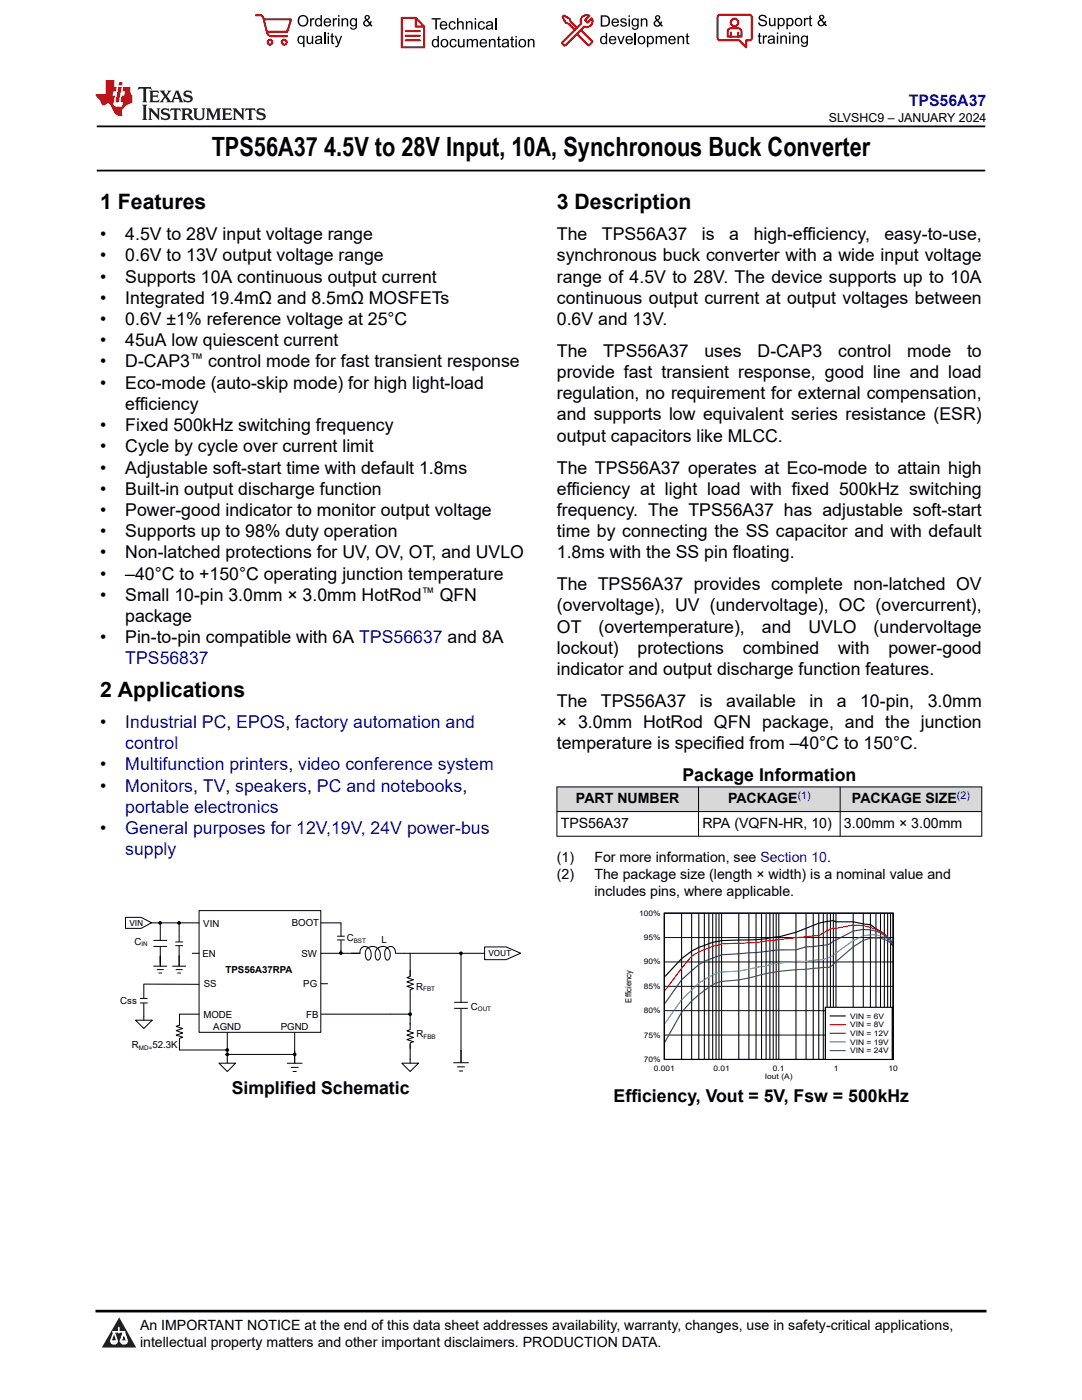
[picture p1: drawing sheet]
<svg xmlns="http://www.w3.org/2000/svg" width="216mm" height="279mm" viewBox="0 0 216 279" stroke-linecap="round" stroke-linejoin="round" font-family="sans-serif">
<path d="M19.3 25.2h177.3M19.3 34h177.3" fill="none" stroke="#000" stroke-width=".35"/>
<g fill="#d8d8d8">
<path d="M111.1 157h84.8v5h-84.8z" fill-rule="evenodd"/>
<path d="M111.2 157.1h28.1v4.8h-28.1z" fill-rule="evenodd"/>
<path d="M139.4 157.1h28.2v4.8h-28.2z" fill-rule="evenodd"/>
<path d="M167.7 157.1h28.1v4.8h-28.1z" fill-rule="evenodd"/>
</g>
<path d="M111.1 157h84.9M111.1 157v10M139.4 157v10M167.6 157v10M195.9 157v10M111.1 162h84.9M111.1 166.9h84.9" fill="none" stroke="#000" stroke-width=".2"/>
<path d="M39.7 181.7h24.3v24.3h-24.3z" fill-rule="evenodd" fill="#fff"/>
<g fill="none" stroke="#000" stroke-width=".2">
<path d="M25 183.1h3.2l2 1.1-2 1.1h-3.2zM27.9 199.3h1.6M30.2 184.2h9.5M30.6 187.7h2.7M30.6 188.9h2.7M30.6 192.8h2.7M31.3 193.5h1.4M31.6 194.2h.7M32 184.2v3.5M32 188.9v3.9M34.4 192.8h2.7M35 188h1.5"/>
<path d="M35 188.7h1.5M35.1 193.5h1.3M35.4 194.2h.7M35.7 184.2v1.5M35.7 185.7v2.3M35.7 188.8v4M38.4 190.3h1.3M39.7 196.4h-11v2.9M39.7 181.7h24.3v24.3h-24.3zM64 196.3h1.4M64 190.3h7.8M64 184.2h4v2.6"/>
<path d="M67.3 186.8h1.5M67.3 187.6h1.5M68 187.6v2.7M71.8 190.1a1.11 1.11 0 0 1 1.1-1.2 1.11 1.11 0 0 1 1.1 1.2 1.27 1.27 0 0 1-.5 1.5 1.54 1.54 0 0 1 .2-2.6 1.54 1.54 0 0 1 2.2 1.5v.4a.61 .61 0 0 1-.7 .7 1.58 1.58 0 0 1 0-2.2 1.58 1.58 0 0 1 2.2-.1 1.58 1.58 0 0 1 .1 2.2l-.2 .1a1.66 1.66 0 0 1 .4-2.7 1.02 1.02 0 0 1 1.2 1.2M78.9 190.3h17.8M81.8 190.3v4.6l-.6 .2 1.3 .4-1.3 .5 1.3 .4-1.3 .4 1.3 .5-.7 .2v8l-.6 .2 1.3 .5-1.3 .4 1.3 .5-1.3 .4 1.3 .4-.7 .2v4.1M92 190.2v9.8M96.7 189h4.3l2.9 1.2-2.9 1.3h-4.3zM132.6 196.8h45.6M132.6 192h45.6M132.6 187.1h45.6M136 182.2v29.2"/>
<path d="M138 182.2v29.2M139.4 182.2v29.2M140.5 182.2v29.2M141.4 182.2v29.2M142.2 182.2v29.2M142.9 182.2v29.2M143.5 182.2v29.2M144 182.2v29.2M147.4 182.2v29.2M149.4 182.2v29.2M150.9 182.2v29.2M152 182.2v29.2"/>
<path d="M152.9 182.2v29.2M153.6 182.2v29.2M154.3 182.2v29.2M154.9 182.2v29.2M155.4 182.2v29.2M158.8 182.2v29.2M160.8 182.2v29.2M162.3 182.2v29.2M163.4 182.2v29.2M164.3 182.2v29.2M165 182.2v29.2M165.7 182.2v29.2"/>
<path d="M166.3 182.2v29.2M166.8 182.2v29.2M170.2 182.2v29.2M172.3 182.2v29.2M173.7 182.2v29.2M174.8 182.2v29.2M175.7 182.2v29.2M176.5 182.2v29.2M177.1 182.2v29.2M177.7 182.2v29.2M27 203.6h3.4l-1.7 1.7zM27.9 200.2h1.6"/>
<path d="M28.7 200.2v3.4M39.7 202.4h-3.9v2.2l-.6 .2 1.3 .5-1.3 .4 1.3 .5-1.3 .4 1.3 .4-.7 .2v2.4h9.6M43.7 212.2h3.3l-1.6 1.6zM45.4 206v6.2M45.4 210.4h13.4M57.3 212.2h3M58 213h1.6M58.4 213.8h.8M58.8 206.1v6.1M80.2 212.2h3.3l-1.7 1.6zM81.8 202.4h-17.7M90.4 212.1h3.1"/>
<path d="M90.6 200h2.8M90.6 201.2h2.8M91.2 212.9h1.6M91.6 213.7h.8M92 201.3v10.8M132.6 206.6h45.6M132.6 201.7h45.6"/>
<circle cx="32" cy="184.2" r=".27"/>
<circle cx="35.7" cy="184.2" r=".27"/>
<circle cx="68" cy="190.2" r=".27"/>
<circle cx="92" cy="190.3" r=".27"/>
<circle cx="45.4" cy="209.5" r=".27"/>
<circle cx="45.4" cy="210.4" r=".27"/>
<circle cx="58.8" cy="210.4" r=".27"/>
<circle cx="81.8" cy="202.4" r=".27"/>
</g>
<g fill="#000">
<circle cx="32" cy="184.2" r=".27"/>
<circle cx="35.7" cy="184.2" r=".27"/>
<circle cx="68" cy="190.2" r=".27"/>
<circle cx="92" cy="190.3" r=".27"/>
<circle cx="45.4" cy="209.5" r=".27"/>
<circle cx="45.4" cy="210.4" r=".27"/>
<circle cx="58.8" cy="210.4" r=".27"/>
<circle cx="81.8" cy="202.4" r=".27"/>
</g>
<path d="M132.6 182.2h45.6v29.2h-45.6zM178.1 188.7l-.4-.7a5.2 5.2 0 0 0-2.9-2.7l-1.1-.8-3.5-.5h-3.4l-.5-.3-1.3 .2a13.3 13.3 0 0 0-4.2 1.4l-2 .8-3.4 .9a44.4 44.4 0 0 1-8 .6l-3.4 .1a16.4 16.4 0 0 0-8 3.6l-3.3 3.6" fill="none" stroke="#000" stroke-width=".23"/>
<path d="M178.1 188.2a7.9 7.9 0 0 0-3.3-2.7 10.4 10.4 0 0 0-8-.2l-.5-.1-.6 .2-2.3 1.4h-1.1l-11.4 1.3-6.9 .3-1.8 .4-.8 .4a8.7 8.7 0 0 0-5.4 4l-3.3 4.5" fill="none" stroke="#f00" stroke-width=".23"/>
<path d="M178.1 188.2a7.1 7.1 0 0 0-7.9-2.4l-5.2 2.8-4.2 .4-2 .6h-3.4l-4.5 .5-6.9 .4a16.8 16.8 0 0 0-8 5l-3.3 4.7" fill="none" stroke="#156" stroke-width=".23"/>
<path d="M178.1 188.3a5.9 5.9 0 0 0-7.9-.6l-3.4 2.5a6.5 6.5 0 0 1-4.5 1.4l-1.5 .3-2-.1-4.5 .5-1.4 .5-.9 .1a39.3 39.3 0 0 1-8.5 1.2l-2.1 .8-2 1.3-3.4 3.3-3.3 4.7" fill="none" stroke="#0bc" stroke-width=".23"/>
<path d="M178.1 188.5a5 5 0 0 0-5.8-.8 39.3 39.3 0 0 0-6.6 5.3l-4.9 .4a41.2 41.2 0 0 0-7.2 .8l-1.6 .3a32.5 32.5 0 0 1-8 1.4 6.6 6.6 0 0 0-3.5 1.8l-2.5 2.1-2 2.2-3.3 6" fill="none" stroke="#286b49" stroke-width=".23"/>
<path d="M164.7 201h13.3v10.4h-13.3z" fill-rule="evenodd" fill="#fff"/>
<path d="M164.7 201h13.3v10.4h-13.3zM165.7 202.8h2.9" fill="none" stroke="#000" stroke-width=".23"/>
<path d="M165.7 204.5h2.9" fill="none" stroke="#f00" stroke-width=".23"/>
<path d="M165.7 206.2h2.9" fill="none" stroke="#156" stroke-width=".23"/>
<path d="M165.7 207.9h2.9" fill="none" stroke="#0bc" stroke-width=".23"/>
<path d="M165.7 209.7h2.9" fill="none" stroke="#286b49" stroke-width=".23"/>
<path d="M0 0h215.9v23.8h-215.9z" fill-rule="evenodd" fill="#fff"/>
<path d="M27.7 17.4l-.2 .6 .5-.3h.6v.1v2.2l-.2 .4h1l-.2-.4v-2.2v-.1h.5l.5 .3-.1-.6zM29.8 18.1l.2 .4v1.5l-.2 .4h1.9l.1-.6a1.08 1.08 0 0 1-1.3 .2v-.7h.6l.4 .2v-.6l-.4 .2h-.6v-.6l.2-.1a1 1 0 0 1 1 .2l-.1-.5zM31.8 18.1l1 1.1-1 1.2h.9l-.2-.2 .4-.7 .5 .7-.2 .2h1.6l-.2-.2 .1-.4h1l.1 .4-.1 .2h.9l-.2-.3-.8-2h-.5l-1 2.2-.8-1.1 .9-1.1h-.8l.2 .2-.5 .7-.3-.7 .1-.2zM35.2 18.5l.4 1h-.8zM36.8 18.2a.65 .65 0 0 0-.2 .7 .65 .65 0 0 0 .6 .5l.7 .2 .1 .2a.79 .79 0 0 1-.7 .4 .79 .79 0 0 1-.7-.5l.1 .7 .2-.1a.93 .93 0 0 0 1.1 .1 .93 .93 0 0 0 .4-1 1.46 1.46 0 0 0-1.2-.6l-.1-.3a1.09 1.09 0 0 1 1.2 .2l-.2-.6-.1 .1-.6-.2zM28.4 20.9l.2 .4v2.3l-.2 .3h1l-.2-.3v-2.3l.2-.4zM29.6 21.6l.2 .4v1.6l-.2 .3h.8l-.3-.3v-1.4l1.7 1.8v-2l.2-.4h-.8l.2 .2 .1 1.1-1.2-1.3zM32.3 21.8a.65 .65 0 0 0-.2 .7 .65 .65 0 0 0 .7 .4l.6 .2 .1 .2a.79 .79 0 0 1-.7 .4 .79 .79 0 0 1-.7-.5l.1 .7 .2-.1a.93 .93 0 0 0 1.1 .1 .93 .93 0 0 0 .4-.9 1.46 1.46 0 0 0-1.2-.6l-.1-.4a1.09 1.09 0 0 1 1.2 .2l-.2-.6-.1 .1-.6-.1zM34.1 21.6l-.1 .7a.63 .63 0 0 1 .7-.4l.1 1.7-.3 .3h1l-.2-.3v-1.7a.66 .66 0 0 1 .8 .4l-.1-.7zM36.2 21.6l.2 .4v1.6l-.2 .3h.9l-.2-.2v-.7h.5l.1 .2a.79 .79 0 0 0 1.2 .6l-1-.9a.61 .61 0 0 0 .6-.6 .61 .61 0 0 0-.5-.6zM36.9 21.9h.2a.47 .47 0 0 1 .5 .1 .47 .47 0 0 1 .1 .5l-.2 .2h-.6zM38.5 21.6l.2 .2a2.27 2.27 0 0 0 .4 2 1.04 1.04 0 0 0 1.7-.7v-1.3l.2-.2h-.8l.2 .4v1.1a.6 .6 0 0 1-.6 .6 .6 .6 0 0 1-.6-.6v-1.1l.3-.4zM41.1 21.6l.2 .4v1.6l-.2 .3h.7l-.2-.3v-1.5l.9 1.9 .8-1.9v1.5l-.2 .3h1l-.3-.3v-1.6l.3-.4h-.8l-.7 1.5-.7-1.5zM44.3 21.6l.2 .4v1.6l-.2 .3h1.9l.1-.5a1.09 1.09 0 0 1-1.3 .1v-.6h.6l.4 .1v-.6l-.4 .2h-.6v-.6l.2-.1a1.01 1.01 0 0 1 1 .3l-.1-.6zM46.4 21.6l.3 .4v1.6l-.3 .3h.8l-.2-.3v-1.4l1.6 1.8v-2l.2-.4h-.7l.2 .2v1.1l-1.2-1.3zM49 21.6l-.1 .7a.63 .63 0 0 1 .8-.4v1.7l-.3 .3h1l-.2-.3v-1.7a.66 .66 0 0 1 .8 .4l-.1-.7zM51.4 21.8a.65 .65 0 0 0-.2 .7 .65 .65 0 0 0 .6 .4l.6 .2 .2 .2a.79 .79 0 0 1-.8 .4 .79 .79 0 0 1-.6-.5l.1 .7 .2-.1a.93 .93 0 0 0 1 .1 .93 .93 0 0 0 .5-.9 1.46 1.46 0 0 0-1.3-.6l-.1-.4a1.09 1.09 0 0 1 1.3 .2l-.2-.6-.2 .1-.5-.1z" fill="#231f20"/>
<path d="M21.1 16v2.8h-2.1l.1 .3 .9 1a.95 .95 0 0 0 .9 .9 .59 .59 0 0 1 .6-.4 .59 .59 0 0 1 .5 .4l.4 .8a1.59 1.59 0 0 0 2.1 1.3 1.61 1.61 0 0 1 1-2.2l1-.4-.1-1.5a1.59 1.59 0 0 1-.4-1.6h-1.4l-.2 .9h.5l-.1 .8h-.5l-.2 1v.2l.4 .1-.2 .9h-.6a.73 .73 0 0 1-1.1-.7l.3-1.5h-.5l.2-.8h.5l.2-.9h-.5v-1.4zM23.6 17.4l-.6 3h.7l.6-3zM23.8 16.4l-.1 .7h.7l.1-.7z" fill="#ed1c24"/>
<g fill="#000">
<path d="M59.4 4.2a1.12 1.12 0 0 1 2.2 0 1.12 1.12 0 0 1-2.2 0zM59.9 3.5a.89 .89 0 0 0-.1 1.1 .89 .89 0 0 0 1.1 .4 .88 .88 0 0 0 .3-1.3 .88 .88 0 0 0-1.3-.2z" fill-rule="evenodd"/>
<path d="M59.5 7.3l.5-.2 .5 .3v-.3h.3v2.3h-.3v-.8a.74 .74 0 0 1-1 0 .74 .74 0 0 1-.1-1zM59.8 7.5a.57 .57 0 0 0-.2 .7 .57 .57 0 0 0 .8 .2 .57 .57 0 0 0 .1-.7 .57 .57 0 0 0-.7-.2z" fill-rule="evenodd"/>
<path d="M61.9 3.6h.2v.3l.2-.2 .3-.1 .2 .1-.1 .3a.36 .36 0 0 0-.5 0 .36 .36 0 0 0 0 .4v.9h-.3z" fill-rule="evenodd"/>
<path d="M61.2 7.1h.3v.9a.41 .41 0 0 0 .4 .6 .41 .41 0 0 0 .3-.6v-.9h.3v1.7h-.2v-.3a.58 .58 0 0 1-.7 .3 .58 .58 0 0 1-.4-.6z" fill-rule="evenodd"/>
<path d="M63 3.8l.5-.2 .5 .2v-.8h.2v2.3h-.2v-.2a.75 .75 0 0 1-1-.1 .75 .75 0 0 1-.1-1zM63.2 4a.57 .57 0 0 0-.1 .7 .57 .57 0 0 0 .8 .2 .57 .57 0 0 0 .1-.7 .57 .57 0 0 0-.8-.2z" fill-rule="evenodd"/>
<path d="M63 7.3a.74 .74 0 0 1 1-.1 .74 .74 0 0 1 .3 .9v.7h-.3v-.2a.57 .57 0 0 1-.8 .2 .57 .57 0 0 1-.2-.8l1-.3a.41 .41 0 0 0-.4-.4 .41 .41 0 0 0-.4 .4l-.3-.1zM63.2 8.2a.35 .35 0 0 0 .2 .5 .35 .35 0 0 0 .5-.3l.1-.4z" fill-rule="evenodd"/>
<path d="M65.4 6.5h.3v.3h-.3zM65.4 7.1h.3v1.7h-.3z" fill-rule="evenodd"/>
<path d="M64.8 3.8a.76 .76 0 0 1 .9-.1 .76 .76 0 0 1 .4 .8h-1.2a.47 .47 0 0 0 .3 .6 .47 .47 0 0 0 .6-.4l.3 .1a.82 .82 0 0 1-1.3 .3 .82 .82 0 0 1 0-1.3zM65 4l-.1 .3h.9l-.3-.4z" fill-rule="evenodd"/>
<path d="M66.4 3.6h.3v.3l.1-.2 .4-.1 .1 .1-.1 .3a.36 .36 0 0 0-.4 0 .36 .36 0 0 0-.1 .4v.9h-.3z" fill-rule="evenodd"/>
<path d="M66.1 6.7l.3-.1v.5h.3v.3h-.3v.9l.1 .2h.2v.3a.41 .41 0 0 1-.4-.1 .41 .41 0 0 1-.2-.4v-.9h-.2v-.3h.2z" fill-rule="evenodd"/>
<path d="M66.8 7.1h.3l.4 1.4 .5-1.4h.3l-.6 1.7a.57 .57 0 0 1-.8 .6v-.3a.37 .37 0 0 0 .5-.3z" fill-rule="evenodd"/>
<path d="M67.5 3h.2v.3h-.2zM67.5 3.6h.2v1.7h-.2z" fill-rule="evenodd"/>
<path d="M68.2 3.6h.2v.3a.58 .58 0 0 1 .7-.3 .58 .58 0 0 1 .4 .7v1h-.3v-1a.4 .4 0 0 0-.4-.5 .4 .4 0 0 0-.4 .6v.9h-.2z" fill-rule="evenodd"/>
<path d="M70 3.8l.5-.2 .5 .2v-.2h.2v1.5a.71 .71 0 0 1-.5 .8 .71 .71 0 0 1-.8-.5h.2a.46 .46 0 0 0 .6 .3 .46 .46 0 0 0 .3-.6 .78 .78 0 0 1-1.1-.2 .78 .78 0 0 1 .1-1.1zM70.2 4a.53 .53 0 0 0-.1 .8 .53 .53 0 0 0 .8 0 .54 .54 0 0 0 0-.7 .54 .54 0 0 0-.7-.1z" fill-rule="evenodd"/>
<path d="M72.9 3.1a.53 .53 0 0 1 .8 .1 .53 .53 0 0 1-.3 .8l.4 .5 .1-.3 .3 .1-.2 .5 .3 .3-.2 .2-.3-.3a.71 .71 0 0 1-1.2 .1 .71 .71 0 0 1 .4-1.1l-.3-.5zM73 3.5a.3 .3 0 0 0 .6 0 .3 .3 0 0 0-.6 0zM72.9 4.3a.45 .45 0 0 0 0 .7 .45 .45 0 0 0 .7-.2l-.5-.6z" fill-rule="evenodd"/>
<path d="M86.1 3.6h1.8v.3h-.7v2h-.3v-2h-.8z" fill-rule="evenodd"/>
<path d="M86.3 8l.5-.2 .5 .2v-.8h.3v2.2h-.3v-.2a.76 .76 0 0 1-1 0 .76 .76 0 0 1-.1-1zM86.6 8.1a.58 .58 0 0 0-.2 .8 .58 .58 0 0 0 .8 .2 .58 .58 0 0 0 .1-.8 .58 .58 0 0 0-.7-.2z" fill-rule="evenodd"/>
<path d="M88.2 7.9a.81 .81 0 0 1 1.1 .2 .81 .81 0 0 1-.2 1.1 .81 .81 0 0 1-1.1-.1l-.1-.8zM88.3 8.1a.57 .57 0 0 0 0 .9 .57 .57 0 0 0 .8 0 .57 .57 0 0 0 0-.8 .57 .57 0 0 0-.8-.1z" fill-rule="evenodd"/>
<path d="M88 4.4a.77 .77 0 0 1 .9-.1 .77 .77 0 0 1 .4 .8h-1.3a.48 .48 0 0 0 .4 .6 .48 .48 0 0 0 .6-.3h.3a.83 .83 0 0 1-1.3 .4 .83 .83 0 0 1 0-1.4zM88.2 4.6l-.2 .3h1l-.3-.4z" fill-rule="evenodd"/>
<path d="M89.7 4.4a.7 .7 0 0 1 1.2 .3l-.2 .1a.45 .45 0 0 0-.6-.3 .45 .45 0 0 0-.3 .6 .45 .45 0 0 0 .3 .6 .45 .45 0 0 0 .6-.4h.3a.76 .76 0 0 1-1.1 .6 .76 .76 0 0 1-.3-1.1z" fill-rule="evenodd"/>
<path d="M89.9 8a.7 .7 0 0 1 1.2 .3h-.3a.45 .45 0 0 0-.5-.3 .45 .45 0 0 0-.3 .6 .45 .45 0 0 0 .3 .6 .45 .45 0 0 0 .6-.4l.2 .1a.76 .76 0 0 1-1 .5 .76 .76 0 0 1-.4-1.1z" fill-rule="evenodd"/>
<path d="M91.2 3.6h.3v.8a.59 .59 0 0 1 .7-.2 .59 .59 0 0 1 .3 .7v1h-.2v-1a.4 .4 0 0 0-.5-.4 .4 .4 0 0 0-.3 .5v.9h-.3z" fill-rule="evenodd"/>
<path d="M91.4 7.8h.2v.9a.41 .41 0 0 0 .5 .5 .41 .41 0 0 0 .3-.5v-.9h.3v1.6h-.3v-.2a.58 .58 0 0 1-.7 .3 .58 .58 0 0 1-.3-.7z" fill-rule="evenodd"/>
<path d="M93 4.2h.2v.3a.59 .59 0 0 1 .7-.3 .59 .59 0 0 1 .4 .7v1h-.3v-1a.41 .41 0 0 0-.4-.5 .41 .41 0 0 0-.4 .6v.9h-.2z" fill-rule="evenodd"/>
<path d="M93.1 7.8h.3v.2a.56 .56 0 0 1 1 0 .54 .54 0 0 1 .6-.2 .54 .54 0 0 1 .4 .5v1.1h-.3v-1a.34 .34 0 0 0-.3-.4 .34 .34 0 0 0-.4 .3v1.1h-.3v-1a.38 .38 0 0 0-.5-.4 .38 .38 0 0 0-.2 .6v.8h-.3z" fill-rule="evenodd"/>
<path d="M94.7 3.6h.3v.3h-.3zM94.7 4.2h.3v1.7h-.3z" fill-rule="evenodd"/>
<path d="M95.5 4.4a.7 .7 0 0 1 1.3 .3l-.3 .1a.45 .45 0 0 0-.6-.3 .45 .45 0 0 0-.3 .6 .45 .45 0 0 0 .3 .6 .45 .45 0 0 0 .6-.4h.3a.76 .76 0 0 1-1.1 .6 .76 .76 0 0 1-.3-1.1z" fill-rule="evenodd"/>
<path d="M95.9 8a.77 .77 0 0 1 .9-.2 .77 .77 0 0 1 .4 .9h-1.2a.48 .48 0 0 0 .3 .5 .48 .48 0 0 0 .6-.3h.3a.83 .83 0 0 1-1.3 .4 .83 .83 0 0 1 0-1.3zM96.1 8.1l-.1 .4h.9l-.2-.5z" fill-rule="evenodd"/>
<path d="M97.5 7.8h.3v.2a.59 .59 0 0 1 .7-.2 .59 .59 0 0 1 .4 .6v1h-.3v-1a.41 .41 0 0 0-.5-.4 .41 .41 0 0 0-.3 .5v.9h-.3z" fill-rule="evenodd"/>
<path d="M97.1 4.4a.74 .74 0 0 1 1-.1 .74 .74 0 0 1 .3 .9v.7h-.3v-.2a.59 .59 0 0 1-.8 .2 .59 .59 0 0 1-.3-.8l1.1-.3a.42 .42 0 0 0-.4-.4 .42 .42 0 0 0-.5 .4l-.2-.1zM97.3 5.3a.36 .36 0 0 0 .2 .5 .36 .36 0 0 0 .5-.2l.1-.5z" fill-rule="evenodd"/>
<path d="M99.4 7.4l.2-.2v.6h.3v.2h-.3v1l.1 .2h.2l.1 .2a.41 .41 0 0 1-.5 0 .41 .41 0 0 1-.1-.4v-1h-.2v-.2h.2z" fill-rule="evenodd"/>
<path d="M100.3 8a.74 .74 0 0 1 .9-.2 .74 .74 0 0 1 .3 .9l.1 .7h-.3v-.2a.59 .59 0 0 1-.8 .3 .59 .59 0 0 1-.3-.8l1-.3a.42 .42 0 0 0-.3-.4 .42 .42 0 0 0-.5 .3h-.3zM100.5 8.8a.36 .36 0 0 0 .1 .5 .36 .36 0 0 0 .5-.2l.2-.5z" fill-rule="evenodd"/>
<path d="M102 7.4l.3-.2v.6h.3v.2h-.3v1l.1 .2h.2v.2a.41 .41 0 0 1-.5 0 .41 .41 0 0 1-.1-.4v-1h-.2v-.2h.2z" fill-rule="evenodd"/>
<path d="M102.8 7.2h.3v.3h-.3zM102.8 7.8h.3v1.6h-.3z" fill-rule="evenodd"/>
<path d="M103.7 7.9a.81 .81 0 0 1 1.1 .2 .81 .81 0 0 1-.1 1.1 .81 .81 0 0 1-1.2-.1v-.8zM103.9 8.1a.57 .57 0 0 0-.1 .9 .57 .57 0 0 0 .8 0 .57 .57 0 0 0 0-.8 .57 .57 0 0 0-.7-.1z" fill-rule="evenodd"/>
<path d="M105.3 7.8h.3v.2a.59 .59 0 0 1 .7-.2 .59 .59 0 0 1 .4 .6v1h-.3v-1a.41 .41 0 0 0-.5-.4 .41 .41 0 0 0-.3 .5v.9h-.3z" fill-rule="evenodd"/>
<path d="M119.9 3.1h.7a1.12 1.12 0 0 1 1.1 1.1 1.12 1.12 0 0 1-1 1.1h-.8zM120.2 3.3v1.7h.4a.86 .86 0 0 0 .8-.8 .86 .86 0 0 0-.8-.9z" fill-rule="evenodd"/>
<path d="M119.9 7.4l.5-.3 .5 .3v-.8h.2v2.2h-.2v-.2a.75 .75 0 0 1-1 0 .75 .75 0 0 1-.1-1zM120.1 7.5a.57 .57 0 0 0-.1 .8 .57 .57 0 0 0 .8 .2 .57 .57 0 0 0 .1-.8 .57 .57 0 0 0-.8-.2z" fill-rule="evenodd"/>
<path d="M121.7 7.4a.76 .76 0 0 1 .9-.2 .76 .76 0 0 1 .4 .9h-1.2a.47 .47 0 0 0 .3 .5 .47 .47 0 0 0 .6-.3h.3a.82 .82 0 0 1-1.3 .4 .82 .82 0 0 1 0-1.3zM121.9 7.5l-.1 .3h.9l-.3-.4z" fill-rule="evenodd"/>
<path d="M122.2 3.9a.76 .76 0 0 1 .9-.2 .76 .76 0 0 1 .4 .9h-1.2a.47 .47 0 0 0 .4 .5 .47 .47 0 0 0 .5-.3h.3a.82 .82 0 0 1-1.3 .4 .82 .82 0 0 1 0-1.3zM122.5 4l-.2 .3h.9l-.2-.4z" fill-rule="evenodd"/>
<path d="M123.9 3.8a.71 .71 0 0 1 1.1 .3h-.2a.32 .32 0 0 0-.4-.3 .32 .32 0 0 0-.3 .4h.1a.75 .75 0 0 1 .9 .8 .72 .72 0 0 1-.7 .3 .72 .72 0 0 1-.7-.5h.3a.36 .36 0 0 0 .4 .4 .36 .36 0 0 0 .3-.5 .8 .8 0 0 1-.9-.7z" fill-rule="evenodd"/>
<path d="M123.2 7.2h.3l.4 1.3 .5-1.3h.3l-.7 1.6h-.2z" fill-rule="evenodd"/>
<path d="M125.4 3.1h.3v.3h-.3zM125.4 3.7h.3v1.6h-.3z" fill-rule="evenodd"/>
<path d="M125 7.4a.76 .76 0 0 1 .9-.2 .76 .76 0 0 1 .4 .9h-1.2a.47 .47 0 0 0 .3 .5 .47 .47 0 0 0 .6-.3h.3a.82 .82 0 0 1-1.3 .4 .82 .82 0 0 1 0-1.3zM125.2 7.5l-.1 .3h.9l-.2-.4z" fill-rule="evenodd"/>
<path d="M126.2 3.9l.5-.3 .5 .3v-.2h.2v1.4a.71 .71 0 0 1-.5 .8 .71 .71 0 0 1-.8-.5l.2 .1a.46 .46 0 0 0 .6 .2 .46 .46 0 0 0 .3-.6 .78 .78 0 0 1-1.1-.1 .78 .78 0 0 1 .1-1.1zM126.4 4a.53 .53 0 0 0-.1 .8 .53 .53 0 0 0 .8 0 .54 .54 0 0 0 0-.7 .54 .54 0 0 0-.7-.1z" fill-rule="evenodd"/>
<path d="M127.5 7.3a.8 .8 0 0 1 1.1 .2 .8 .8 0 0 1-.1 1.1 .8 .8 0 0 1-1.2-.1v-.8zM127.7 7.5a.56 .56 0 0 0-.1 .9 .56 .56 0 0 0 .8-.1 .56 .56 0 0 0 0-.7 .56 .56 0 0 0-.7-.1z" fill-rule="evenodd"/>
<path d="M127.9 3.7h.2v.2a.58 .58 0 0 1 .7-.2 .58 .58 0 0 1 .4 .6v1h-.3v-1a.4 .4 0 0 0-.4-.4 .4 .4 0 0 0-.4 .5v.9h-.2z" fill-rule="evenodd"/>
<path d="M129.1 7.2h.2v.2a.72 .72 0 0 1 1-.1 .72 .72 0 0 1 .2 1 .64 .64 0 0 1-.5 .5 .64 .64 0 0 1-.6-.2v.8h-.3zM129.5 7.5a.56 .56 0 0 0-.2 .8 .56 .56 0 0 0 .8 .2 .56 .56 0 0 0 .1-.8 .56 .56 0 0 0-.7-.2z" fill-rule="evenodd"/>
<path d="M130.8 7.2h.3v.2a.55 .55 0 0 1 .9 0 .53 .53 0 0 1 .6-.3 .53 .53 0 0 1 .4 .6v1.1h-.2v-1a.34 .34 0 0 0-.3-.4 .34 .34 0 0 0-.4 .3v1.1h-.3v-1a.37 .37 0 0 0-.5-.4 .37 .37 0 0 0-.2 .6v.8h-.3z" fill-rule="evenodd"/>
<path d="M130.8 3.2a.53 .53 0 0 1 .9 .1 .53 .53 0 0 1-.4 .8l.4 .5 .2-.4 .2 .1-.2 .5 .4 .3-.2 .3-.3-.4a.71 .71 0 0 1-1.2 .1 .71 .71 0 0 1 .3-1.1l-.2-.5zM130.9 3.6a.3 .3 0 0 0 .6 0 .3 .3 0 0 0-.6 0zM130.9 4.3a.45 .45 0 0 0 0 .7 .45 .45 0 0 0 .7-.2l-.5-.6z" fill-rule="evenodd"/>
<path d="M133.6 7.4a.76 .76 0 0 1 .9-.2 .76 .76 0 0 1 .3 .9h-1.2a.47 .47 0 0 0 .4 .5 .47 .47 0 0 0 .6-.3h.2a.82 .82 0 0 1-1.2 .4 .82 .82 0 0 1 0-1.3zM133.8 7.5l-.2 .3h1l-.3-.4z" fill-rule="evenodd"/>
<path d="M135.2 7.2h.2v.2a.58 .58 0 0 1 .7-.2 .58 .58 0 0 1 .4 .6v1h-.3v-1a.4 .4 0 0 0-.4-.4 .4 .4 0 0 0-.3 .5v.9h-.3z" fill-rule="evenodd"/>
<path d="M137 6.8l.3-.2v.6h.2v.2h-.2v1v.2h.2l.1 .2a.41 .41 0 0 1-.5 0 .41 .41 0 0 1-.1-.5v-.9h-.2v-.2h.2z" fill-rule="evenodd"/>
<path d="M151.6 3.1a.88 .88 0 0 1 1.4 .5h-.3a.49 .49 0 0 0-.5-.5 .49 .49 0 0 0-.5 .6l.1 .1a1.06 1.06 0 0 1 1.2 1 .95 .95 0 0 1-.9 .4 .95 .95 0 0 1-.8-.7h.3a.58 .58 0 0 0 .6 .5 .58 .58 0 0 0 .5-.6l-.2-.1a.95 .95 0 0 1-1.1-.9z" fill-rule="evenodd"/>
<path d="M151.4 6.7l.3-.2v.6h.2v.2h-.2v1v.2h.2l.1 .2a.41 .41 0 0 1-.5 0 .41 .41 0 0 1-.1-.5v-.9h-.2v-.2h.2z" fill-rule="evenodd"/>
<path d="M152.2 7.1h.3v.2l.1-.2h.4h.1l-.1 .3a.36 .36 0 0 0-.4 0 .36 .36 0 0 0-.1 .5v.8h-.3z" fill-rule="evenodd"/>
<path d="M153.3 7.3a.74 .74 0 0 1 1-.2 .74 .74 0 0 1 .3 .9l.1 .7h-.3l-.1-.2a.57 .57 0 0 1-.8 .3 .57 .57 0 0 1-.1-.9l.9-.2a.41 .41 0 0 0-.4-.4 .41 .41 0 0 0-.4 .3h-.3zM153.5 8.1a.35 .35 0 0 0 .2 .5 .35 .35 0 0 0 .5-.2l.1-.5z" fill-rule="evenodd"/>
<path d="M153.4 3.6h.3v.9a.41 .41 0 0 0 .4 .5 .41 .41 0 0 0 .4-.5v-.9h.2v1.6h-.2v-.2a.58 .58 0 0 1-.7 .2 .58 .58 0 0 1-.4-.6z" fill-rule="evenodd"/>
<path d="M155 6.5h.3v.3h-.3zM155 7.1h.3v1.6h-.3z" fill-rule="evenodd"/>
<path d="M155.2 3.6h.2v.2a.72 .72 0 0 1 1-.1 .72 .72 0 0 1 .2 1 .64 .64 0 0 1-.5 .5 .64 .64 0 0 1-.6-.2v.8h-.3zM155.6 3.9a.56 .56 0 0 0-.2 .8 .56 .56 0 0 0 .8 .2 .56 .56 0 0 0 .1-.8 .56 .56 0 0 0-.7-.2z" fill-rule="evenodd"/>
<path d="M155.7 7.1h.3v.2a.58 .58 0 0 1 .7-.2 .58 .58 0 0 1 .3 .6v1h-.3v-1a.4 .4 0 0 0-.4-.4 .4 .4 0 0 0-.3 .5v.9h-.3z" fill-rule="evenodd"/>
<path d="M156.9 3.6h.3v.2a.72 .72 0 0 1 .9-.1 .72 .72 0 0 1 .2 1 .64 .64 0 0 1-.4 .5 .64 .64 0 0 1-.7-.2v.8h-.3zM157.3 3.9a.56 .56 0 0 0-.1 .8 .56 .56 0 0 0 .7 .2 .56 .56 0 0 0 .2-.8 .56 .56 0 0 0-.8-.2z" fill-rule="evenodd"/>
<path d="M157.4 6.5h.3v.3h-.3zM157.4 7.1h.3v1.6h-.3z" fill-rule="evenodd"/>
<path d="M158.1 7.1h.3v.2a.58 .58 0 0 1 .7-.2 .58 .58 0 0 1 .4 .6v1h-.3v-1a.4 .4 0 0 0-.5-.4 .4 .4 0 0 0-.3 .5v.9h-.3z" fill-rule="evenodd"/>
<path d="M158.8 3.7a.8 .8 0 0 1 1.1 .2 .8 .8 0 0 1-.1 1.1 .8 .8 0 0 1-1.1-.1l-.1-.8zM159 3.9a.56 .56 0 0 0-.1 .9 .56 .56 0 0 0 .9 0 .56 .56 0 0 0-.1-.8 .56 .56 0 0 0-.7-.1z" fill-rule="evenodd"/>
<path d="M160 7.3l.5-.2 .5 .2v-.2h.2v1.4a.71 .71 0 0 1-.5 .9 .71 .71 0 0 1-.9-.5h.3a.46 .46 0 0 0 .6 .2 .46 .46 0 0 0 .2-.6 .78 .78 0 0 1-1-.1 .78 .78 0 0 1 .1-1.1zM160.2 7.4a.53 .53 0 0 0-.1 .8 .53 .53 0 0 0 .8 0 .54 .54 0 0 0 0-.7 .54 .54 0 0 0-.7-.1z" fill-rule="evenodd"/>
<path d="M160.4 3.6h.3v.2l.1-.2h.4h.1l-.1 .3a.36 .36 0 0 0-.4 0 .36 .36 0 0 0-.1 .5v.8h-.3z" fill-rule="evenodd"/>
<path d="M161.5 3.2l.3-.2v.6h.3v.2h-.3v1v.2h.3v.2a.41 .41 0 0 1-.5 0 .41 .41 0 0 1-.1-.5v-.9h-.2v-.2h.2z" fill-rule="evenodd"/>
<path d="M163.6 3.1a.53 .53 0 0 1 .8 .1 .53 .53 0 0 1-.3 .8l.4 .5 .1-.3h.3l-.2 .5 .3 .3-.2 .3-.3-.3a.71 .71 0 0 1-1.2 .1 .71 .71 0 0 1 .4-1.2l-.3-.5zM163.7 3.5a.3 .3 0 0 0 .5 0 .3 .3 0 0 0-.5 0zM163.6 4.2a.45 .45 0 0 0 0 .8 .45 .45 0 0 0 .7-.3l-.5-.6z" fill-rule="evenodd"/>
</g>
<path d="M64.8 6.5v2.3M98.9 3.6v2.3M126.8 6.6v2.2" fill="none" stroke="#000" stroke-width=".28"/>
<g fill="none" stroke="#de0000" stroke-width=".42">
<path d="M51.1 3l1 .1a1.4 1.4 0 0 1 .6 1.2l.7 2.5a.95 .95 0 0 0 1.1 .4h2.8M52.7 3.9h5.4l-.8 2.4h-4M80.1 3.6h2.8v1.7h1.7v4.2h-4.5zM81 7.1h2.8M81 6.2h2.8M81 8.1h2.8M82.9 3.6l1.7 1.7M115.1 5.5l-1.3-1.2-.1-.5-1.2-.7-.3 .3 .7 1.1 .5 .2 1.3 1.3M115.9 6l2.2 2.2v.3l-.5 .5h-.3l-2.2-2.2zM115.9 6l.7-.7a1.19 1.19 0 0 0 1.3-.3 1.19 1.19 0 0 0 .2-1.4l-.9 .9-.4-.5 .8-.8a1.19 1.19 0 0 0-1.4 .1 1.19 1.19 0 0 0-.2 1.4l-3.8 3.7v.3l.3 .3h.3l2.3-2.2M143.2 3.2l.4-.2h6l.4 .2v4.4l-.2 .4-.9 .1v1.3l-1.4-1.3h-3.9l-.4-.3zM145.4 5.8l.4-.1h1.6a.61 .61 0 0 1 .6 .6v1h-2.8v-1z"/>
<path d="M145.8 6.5v.8M147.3 6.5v.8"/>
<circle cx="53.9" cy="8.4" r=".49"/>
<circle cx="56.7" cy="8.4" r=".49"/>
<circle cx="146.6" cy="4.5" r=".75"/>
</g>
<path d="M0 261.4h215.9v18h-215.9z" fill-rule="evenodd" fill="#fff"/>
<path d="M23.8 262.9l3.4 6h-6.9z" fill="#231f20"/>
<path d="M22.1 267.7h1.3l-.4 .5h-.3a.55 .55 0 0 1-.6-.5z" fill-rule="evenodd" fill="#fff"/>
<path d="M22.1 267.7h1.3l-.4 .5h-.3a.55 .55 0 0 1-.6-.5z" fill="none" stroke="#231f20" stroke-width=".34"/>
<path d="M22.1 267.7h1.3l-.4 .5h-.5zM22.6 265.8h.1M22.6 265.8h2.3zM23.7 265.9h.1M23.7 264.9v1zM24 267.7h.1" fill="none" stroke="#fff" stroke-width=".34"/>
<path d="M24.7 265.8l-.7 1.9z" fill="#fff"/>
<path d="M24.7 265.8l-.7 1.9z" fill="none" stroke="#fff" stroke-width=".34"/>
<path d="M24.7 265.8l.7 1.9z" fill="#fff"/>
<path d="M22.8 265.8l-.7 1.9zM22.8 265.8l.6 1.9zM24.7 265.8l.7 1.9zM25.3 267.7h.1" fill="none" stroke="#fff" stroke-width=".34"/>
<path d="M24.1 267.7h1.3a.65 .65 0 0 1-.6 .5 .65 .65 0 0 1-.7-.5z" fill-rule="evenodd" fill="#fff"/>
<path d="M24.1 267.7h1.3a.65 .65 0 0 1-.6 .5 .65 .65 0 0 1-.7-.5z" fill="none" stroke="#231f20" stroke-width=".34"/>
<path d="M24 267.7h.1M24.1 267.7h1.3l-.4 .5h-.5z" fill="none" stroke="#fff" stroke-width=".34"/>
<path d="M19 261.7h177.8" fill="none" stroke="#000" stroke-width=".53"/>
<text font-size="5.3" x="42.2" y="31.2">TPS56A37 4.5V to 28V Input, 10A, Synchronous Buck Converter</text>
<g font-size="4.2">
<text x="20" y="41.8">1 Features</text>
<text x="111.1" y="41.8">3 Description</text>
<text x="20" y="139.2">2 Applications</text>
</g>
<g font-size="3.5">
<text x="20" y="47.9">•</text>
<text x="25" y="47.9">4.5V to 28V input voltage range</text>
<text x="111.1" y="47.9">The</text>
<text x="120.1" y="47.9">TPS56A37</text>
<text x="140.1" y="47.9">is</text>
<text x="145.5" y="47.9">a</text>
<text x="150.4" y="47.9">high-efficiency,</text>
<text x="176.5" y="47.9">easy-to-use,</text>
<text x="20" y="52.2">•</text>
<text x="25" y="52.2">0.6V to 13V output voltage range</text>
<text x="111.1" y="52.2">synchronous buck converter with a wide input voltage</text>
<text x="20" y="56.4">•</text>
<text x="25" y="56.4">Supports 10A continuous output current</text>
<text x="111.1" y="56.4">range of 4.5V to 28V. The device supports up to 10A</text>
<text x="20" y="60.6">•</text>
<text x="20" y="64.9">•</text>
<text x="25" y="60.6">Integrated 19.4mΩ and 8.5mΩ MOSFETs</text>
<text x="25" y="64.9">0.6V ±1% reference voltage at 25°C</text>
<text x="111.1" y="60.6">continuous output current at output voltages between</text>
<text x="111.1" y="64.9">0.6V and 13V.</text>
<text x="20" y="69.1">•</text>
<text x="25" y="69.1">45uA low quiescent current</text>
<text x="111.1" y="71.2">The</text>
<text x="120.4" y="71.2">TPS56A37</text>
<text x="140.6" y="71.2">uses</text>
<text x="151.2" y="71.2">D-CAP3</text>
<text x="167.3" y="71.2">control</text>
<text x="181" y="71.2">mode</text>
<text x="193" y="71.2">to</text>
<text x="20" y="77.6">•</text>
<text x="20" y="73.3">•</text>
<text x="25" y="77.6">Eco-mode (auto-skip mode) for high light-load</text>
<text x="25" y="73.3">D-CAP3</text>
<text x="41.6" y="73.3">control mode for fast transient response</text>
<text x="111.1" y="75.5">provide fast transient response, good line and load</text>
<text x="25" y="81.8">efficiency</text>
<text x="111.1" y="79.7">regulation, no requirement for external compensation,</text>
<text x="111.1" y="83.9">and supports low equivalent series resistance (ESR)</text>
<text x="20" y="86">•</text>
<text x="25" y="86">Fixed 500kHz switching frequency</text>
<text x="111.1" y="88.2">output capacitors like MLCC.</text>
<text x="20" y="90.3">•</text>
<text x="20" y="94.5">•</text>
<text x="25" y="90.3">Cycle by cycle over current limit</text>
<text x="25" y="94.5">Adjustable soft-start time with default 1.8ms</text>
<text x="111.1" y="94.5">The TPS56A37 operates at Eco-mode to attain high</text>
<text x="20" y="98.7">•</text>
<text x="25" y="98.7">Built-in output discharge function</text>
<text x="111.1" y="98.7">efficiency at light load with fixed 500kHz switching</text>
<text x="20" y="103">•</text>
<text x="20" y="107.2">•</text>
<text x="25" y="103">Power-good indicator to monitor output voltage</text>
<text x="25" y="107.2">Supports up to 98% duty operation</text>
<text x="111.1" y="103">frequency. The TPS56A37 has adjustable soft-start</text>
<text x="111.1" y="107.2">time by connecting the SS capacitor and with default</text>
<text x="20" y="111.4">•</text>
<text x="25" y="111.4">Non-latched protections for UV, OV, OT, and UVLO</text>
<text x="111.1" y="111.4">1.8ms with the SS pin floating.</text>
<text x="20" y="115.7">•</text>
<text x="20" y="119.9">•</text>
<text x="25" y="115.7">–40°C to +150°C operating junction temperature</text>
<text x="25" y="119.9">Small 10-pin 3.0mm × 3.0mm HotRod</text>
<text x="87.7" y="119.9">QFN</text>
<text x="111.1" y="117.8">The TPS56A37 provides complete non-latched OV</text>
<text x="25" y="124.1">package</text>
<text x="111.1" y="122">(overvoltage), UV (undervoltage), OC (overcurrent),</text>
<text x="20" y="128.4">•</text>
<text x="25" y="128.4">Pin-to-pin compatible with 6A TPS56637 and 8A</text>
<text x="111.1" y="130.5">lockout)</text>
<text x="111.1" y="126.3">OT</text>
<text x="119.4" y="126.3">(overtemperature),</text>
<text x="127.2" y="130.5">protections</text>
<text x="148.2" y="130.5">combined</text>
<text x="152" y="126.3">and</text>
<text x="161.3" y="126.3">UVLO</text>
<text x="167.3" y="130.5">with</text>
<text x="174.3" y="126.3">(undervoltage</text>
<text x="177.3" y="130.5">power-good</text>
<text x="111.1" y="134.7">indicator and output discharge function features.</text>
<text x="111.1" y="141.1">The</text>
<text x="119.9" y="141.1">TPS56A37</text>
<text x="139.7" y="141.1">is</text>
<text x="144.9" y="141.1">available</text>
<text x="161.5" y="141.1">in</text>
<text x="167" y="141.1">a</text>
<text x="171.6" y="141.1">10-pin,</text>
<text x="185.1" y="141.1">3.0mm</text>
<text x="20" y="145.3">•</text>
<text x="111.1" y="149.5">temperature is specified from –40°C to 150°C.</text>
<text x="111.1" y="145.3">× 3.0mm HotRod QFN package, and the junction</text>
<text x="20" y="153.8">•</text>
<text x="136.2" y="155.9">Package Information</text>
<text x="20" y="158">•</text>
<text x="20" y="166.5">•</text>
<text x="46.2" y="218.3">Simplified Schematic</text>
<text x="122.4" y="219.9">Efficiency, Vout = 5V, Fsw = 500kHz</text>
</g>
<g font-size="3.5" fill="#00f">
<text x="25" y="132.6">TPS56837</text>
<text x="25" y="145.3">Industrial PC, EPOS, factory automation and</text>
<text x="25" y="149.5">control</text>
<text x="25" y="153.8">Multifunction printers, video conference system</text>
<text x="25" y="158">Monitors, TV, speakers, PC and notebooks,</text>
<text x="25" y="162.2">portable electronics</text>
<text x="25" y="166.5">General purposes for 12V,19V, 24V power-bus</text>
<text x="25" y="170.7">supply</text>
</g>
<text font-size="3.2" fill="#00f" x="181.3" y="21.1">TPS56A37</text>
<g font-size="2.8">
<text x="114.9" y="160.3">PART NUMBER</text>
<text x="145.3" y="160.3">PACKAGE</text>
<text x="170" y="160.3">PACKAGE SIZE</text>
<text x="111.9" y="165.2">TPS56A37</text>
<text x="140.2" y="165.2">RPA (VQFN-HR, 10)</text>
<text x="168.4" y="165.2">3.00mm × 3.00mm</text>
<text x="111.1" y="172">(1)</text>
<text x="118.6" y="172">For more information, see Section 10.</text>
<text x="111.1" y="175.4">(2)</text>
<text x="118.6" y="175.4">The package size (length × width) is a nominal value and</text>
<text x="118.6" y="178.8">includes pins, where applicable.</text>
<text x="27.9" y="265.5">An IMPORTANT NOTICE at the end of this data sheet addresses availability, warranty, changes, use in safety-critical applications,</text>
<text x="27.9" y="268.9">intellectual property matters and other important disclaimers. PRODUCTION DATA.</text>
</g>
<g font-size="2.6">
<text x="37.9" y="72.5">™</text>
<text x="84.1" y="119.1">™</text>
</g>
<text font-size="2.5" x="165.4" y="24.3">SLVSHC9 – JANUARY 2024</text>
<g font-size="2.1" fill="#00f">
<text x="159.2" y="159.4">(1)</text>
<text x="191" y="159.4">(2)</text>
</g>
<g font-size="1.9">
<text x="25.8" y="184.8">VIN</text>
<text x="40.6" y="185">VIN</text>
<text x="58.2" y="184.8">BOOT</text>
<text x="26.8" y="188.5">C</text>
<text x="40.4" y="191">EN</text>
<text x="60.1" y="190.9">SW</text>
<text x="69.2" y="187.9">C</text>
<text x="76.1" y="188.1">L</text>
<text x="97.5" y="190.8">VOUT</text>
<text x="40.7" y="197.1">SS</text>
<text x="45" y="194.2">TPS56A37RPA</text>
<text x="60.5" y="197">PG</text>
<text x="83.1" y="197.5">R</text>
<text x="24" y="200.3">Css</text>
<text x="40.6" y="203.1">MODE</text>
<text x="61.1" y="203.1">FB</text>
<text x="93.9" y="201.5">C</text>
<text x="26.3" y="209.2">R</text>
<text x="30.4" y="209.2">52.3K</text>
<text x="42.6" y="205.6">AGND</text>
<text x="56" y="205.6">PGND</text>
<text x="83.1" y="207">R</text>
</g>
<text font-size="1.7" x="126" y="200.1" transform="rotate(-90 126 200.1)">Efficiency</text>
<g font-size="1.5">
<text x="127.5" y="182.7">100%</text>
<text x="128.5" y="187.6">95%</text>
<text x="128.5" y="197.3">85%</text>
<text x="128.5" y="192.5">90%</text>
<text x="128.5" y="202.2">80%</text>
<text x="169.6" y="203.3">VIN = 6V</text>
<text x="128.5" y="207.1">75%</text>
<text x="169.6" y="205">VIN = 8V</text>
<text x="169.6" y="206.7">VIN = 12V</text>
<text x="169.6" y="208.5">VIN = 19V</text>
<text x="128.5" y="211.9">70%</text>
<text x="130.5" y="213.7">0.001</text>
<text x="142.3" y="213.7">0.01</text>
<text x="152.6" y="215.4">Iout (A)</text>
<text x="154.2" y="213.7">0.1</text>
<text x="166.3" y="213.7">1</text>
<text x="169.6" y="210.2">VIN = 24V</text>
<text x="177.3" y="213.7">10</text>
</g>
<g font-size="1.3">
<text x="28.2" y="188.8">IN</text>
<text x="70.6" y="188.1">BST</text>
<text x="84.5" y="197.8">FBT</text>
<text x="95.3" y="201.8">OUT</text>
<text x="27.7" y="209.5">MD=</text>
<text x="84.5" y="207.3">FBB</text>
</g>
</svg>
